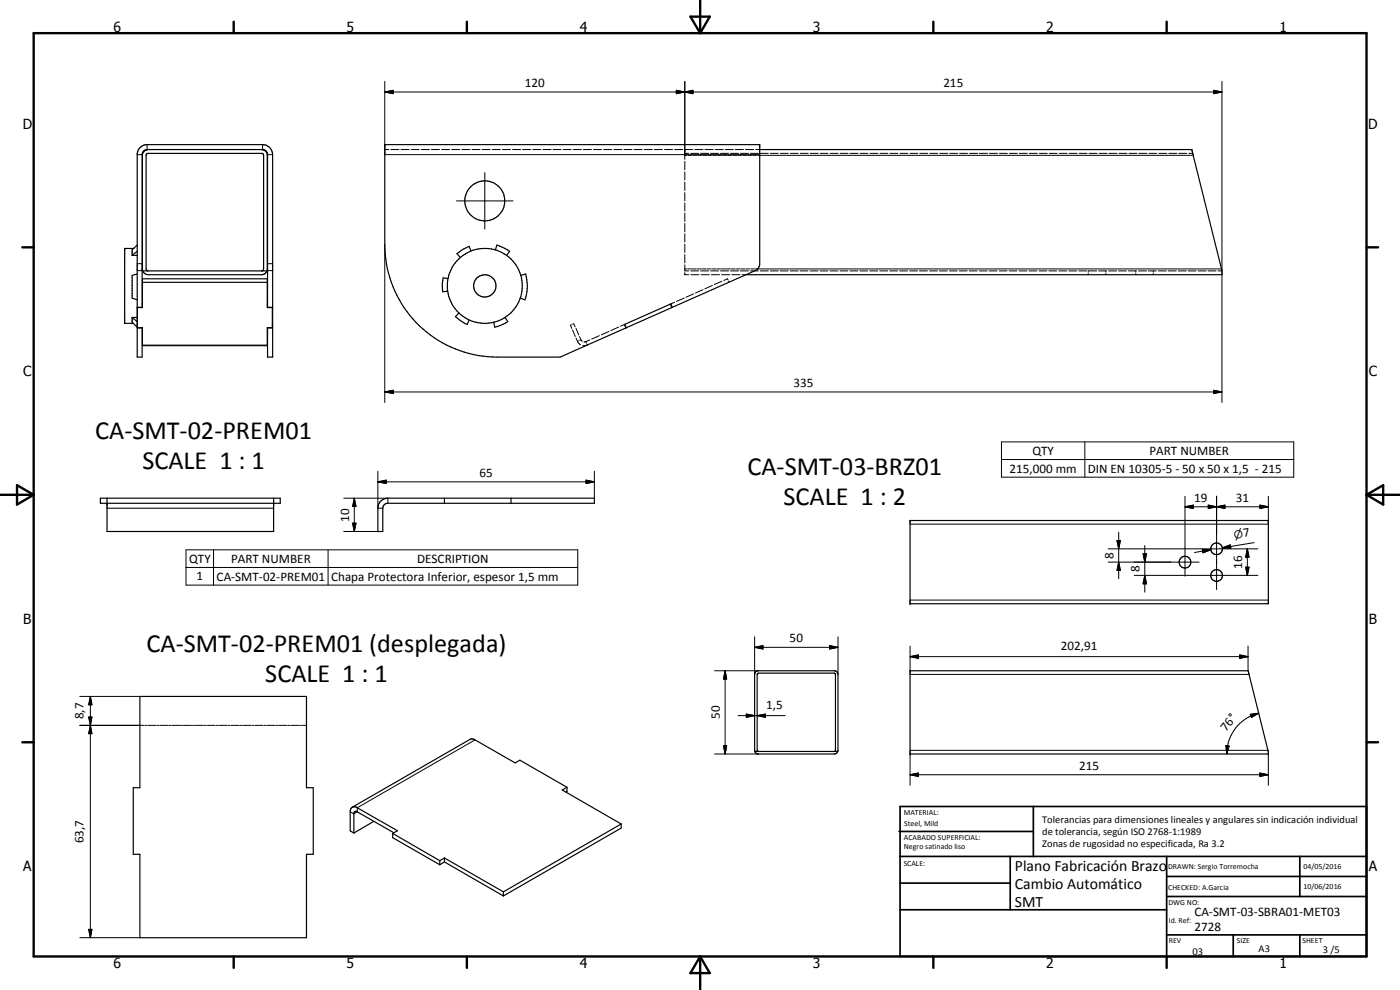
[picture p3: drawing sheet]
<svg xmlns="http://www.w3.org/2000/svg" width="420mm" height="297mm" viewBox="0 0 420 297" stroke-linecap="round" stroke-linejoin="round" font-family="sans-serif">
<g fill="none" stroke="#000" stroke-width=".35">
<path d="M44.4 44.9a1.8 1.8 0 0 0-1.7 1.4l.1 35M78.6 44.9a1.8 1.8 0 0 1 1.6 1.4l-.1 35M228 44.9h129.7l9 36.1v1.4h-142.8M39.7 76.6h1.5M40.2 74.5h-2.8v22.5h2.6M41.2 75.4l-1.5 1.2M41.2 73.5l-1.5 1.5v1.6M141.3 75.3l-.5-1.4-2.3 1.2-1.4 1 1 1.2M148.7 75l.4-1.5 2.4 1 1.4 .9-.9 1.2M152 76.6a11.3 11.3 0 0 1-.6 18.8 11.3 11.3 0 0 1-17-8M152 76.6a11.3 11.3 0 0 0-12.4-.4 11.3 11.3 0 0 0-5.2 11.2M39.7 95.2v1.5l1.5 1.5"/>
<path d="M39.7 95.2l1.5 1.3M39.7 95.2h1.5M41.2 92.2h1.5v-45.8l.4-1.1 1-.4 35 .1a1.29 1.29 0 0 1 1.2 1.1v46.1h1.5M41.2 98.4l1.5-.1v5.4h37.5v-5.4l1.6 .1M41.2 97.4h.1M41.2 82.2l-1.5 .4v6.9l1.5 .5M41.2 92.3h1.5v-8.6h37.5v8.6h1.5M42.7 98.3v8.8h-1.5v-61.1a3 3 0 0 1 2.9-2.6h34.7a3 3 0 0 1 3 3v60.7h-1.5v-8.8M42.7 91.2h.1M42.7 84.7h37.5M42.8 81.3h37.3M42.8 81.3l.5 .7 1.1 .4h34.2l1.1-.4 .4-.7"/>
<path d="M44.4 81.3l-.6-.6v-34.1l.6-.6h34.2l.4 .3 .1 34.4-.1 .3-.4 .3M80.2 91.2h.1M81.7 97.4h.1M81.7 92.2v6.1M134.4 83.6l-1.4-.2-.3 1.6 .2 2.5 1.5-.1M137.7 93.9l-1 1.1 2 1.6 1.5 .8 .6-1.4M151.6 95.2l.8 1.3-2.3 1.2-1.6 .5-.3-1.5M156.3 82.6l1.5-.4a13 13 0 0 1-.2 7.8l-1.5-.5M187.5 97.3l.4 1M187.9 98.3v.1M201.2 91.2l.4 1.1M201.6 92.3l-13.7 6"/>
<path d="M201.8 92.2l24.8-11 1-.8 .4-.9v-36.1h-112.5v30a33.7 33.7 0 0 0 33.8 33.7h18.8l19.8-8.7M201.8 92.2l-.5-1-13.9 6.2 .5 1M201.8 92.2l-.2 .1M30.1 149.5h54v1.5h-54zM32.1 149.5v10h50v-10M114.2 150.4l1-.7 1.2-.2h62v1.5h-62.3l-1 .6-.2 .6v7.3h-1.5v-7l.2-1.2zM133.4 149.5v1.5M153.4 149.5v1.5M273.1 156.2h107.4l.1 24.9h-107.5zM42 209h50v27.3h2v20h-2v25h-50v-25h-2v-20h2zM273.1 201.3h101.5l6 24.2v.7h-107.5zM374.6 201.3h.1"/>
<path d="M170.2 236.2v1.3l-.4 .2M170.2 236.2l-1.5 .8 17.7 10.2M170.2 236.2l-14.2-8.1-1.4 .8-12-6.9-1-.3-35.9 20.5M226.6 225.5l-.1-23.1 .4-.9 .7-.2h22.7l.8 .2 .4 .9-.1 23.1M226.6 225.5h24.8M226.6 225.5l.2 .4 .6 .3h23.2l.4-.1 .4-.6M227.5 225.5l-.3-.4v-22.7l.4-.4h22.7l.4 .2v23.1l-.2 .2M105.7 242.2h1.3l12.3 7.1-1.5 .8M105.7 242.2l-.6 1v6.1l1.1 .6M112.2 246.4l-6 3.5M117.8 250.1v1.2l14.2 8.2M117.8 250.1l14.2 8.1"/>
<path d="M118.2 249.9l-11.4-6.5-.4 .2-.2 .4v5.9M132 258.2v1.3M133.4 257.4v1.2M133.4 258.6l-1.4 .9M133.4 257.4l-1.4 .8M133.4 258.6l17.7 10.2M133.4 257.4l17.7 10.2M186.4 247.2v1.3l-35.3 20.3M186.4 247.2l-35.3 20.4M151.1 267.6v1.2"/>
<circle cx="145.5" cy="60.3" r="6"/>
<circle cx="145.5" cy="85.8" r="3.3"/>
<circle cx="355.6" cy="168.7" r="1.77"/>
<circle cx="365.1" cy="164.7" r="1.75"/>
<circle cx="365.1" cy="172.7" r="1.75"/>
</g>
<g fill="none" stroke="#000" stroke-width=".3">
<path d="M115.5 27.6l2.5-.5v1zM115.5 24.4v22h112.5M115.5 27.6h251.2M203 27.1l2.5 .5-2.5 .5zM205.5 27.6l2.5-.5v1zM205.5 24.4v23.4M364.3 27.1l2.4 .5-2.4 .5zM366.7 24.4v56.9h-1.2M41.2 46.4h1.5M44.1 43.4v1.5M78.8 43.4v1.5M80.3 46.4h1.5"/>
<path d="M115.5 44.9h1.2M117.3 44.9h2.4M120.3 44.9h2.5M123.4 44.9h2.4M126.4 44.9h2.5M129.5 44.9h2.4M132.5 44.9h2.4M135.6 44.9h2.4M138.6 44.9h2.4M141.6 44.9h2.5M144.7 44.9h2.4M145.5 51.8v16.9"/>
<path d="M147.7 44.9h2.4M150.8 44.9h2.4M153.8 44.9h2.4M156.8 44.9h2.5M159.9 44.9h2.4M162.9 44.9h2.5M166 44.9h2.4M169 44.9h2.4M172 44.9h2.5M175.1 44.9h2.4M178.1 44.9h2.4M181.2 44.9h2.4"/>
<path d="M184.2 44.9h2.4M187.2 44.9h2.5M190.3 44.9h2.4M193.3 44.9h2.5M196.4 44.9h2.4M199.4 44.9h2.4M202.5 44.9h2.4M205.5 44.9h2.4M205.5 46.6h.6M205.5 46h1.2M205.5 48.4v2.5M205.5 51.6v2.4"/>
<path d="M205.5 54.7v2.4M205.5 57.8v2.4M206.4 46.6h1.2M207.3 46h2.4M207.9 46.6h1.2M208.5 44.9h2.5M209.4 46.6h1.2M210.3 46h2.4M210.9 46.6h1.2M211.6 44.9h2.4M212.4 46.6h1.2M213.3 46h2.4"/>
<path d="M213.9 46.6h1.2M214.6 44.9h2.5M215.4 46.6h1.2M216.2 46h2.4M216.9 46.6h1.2M217.7 44.9h2.4M218.4 46.6h1.2M219.2 46h2.4M219.9 46.6h1.2M220.7 44.9h2.4M221.4 46.6h1.2M222.2 46h2.4"/>
<path d="M222.9 46.6h1.2M223.7 44.9h2.5M224.4 46.6h1.2M225.2 46h2.4M225.9 46.6h1.2M226.8 44.9h1.2M227.4 46.6h130.7M228.2 46h2.4M231.2 46h2.4M234.2 46h2.4M237.2 46h2.4M240.2 46h2.4"/>
<path d="M243.2 46h2.4M246.2 46h2.3M249.1 46h2.4M252.1 46h2.4M255.1 46h2.4M258.1 46h2.4M261.1 46h2.4M264.1 46h2.4M267.1 46h2.3M270.1 46h2.3M273.1 46h2.4M276 46h2.4"/>
<path d="M279 46h2.4M282 46h2.4M285 46h2.4M288 46h2.4M291 46h2.4M294 46h2.4M297 46h2.4M300 46h2.3M302.9 46h2.4M305.9 46h2.4M308.9 46h2.4M311.9 46h2.4"/>
<path d="M314.9 46h2.4M317.9 46h2.4M320.9 46h2.4M323.9 46h2.4M326.8 46h2.5M329.8 46h2.5M332.8 46h2.4M335.8 46h2.4M338.8 46h2.4M341.8 46h2.4M344.8 46h2.4M347.8 46h2.4"/>
<path d="M350.8 46h2.4M353.8 46h2.3M356.8 46h1.2M41.2 79.1h1.5M80.3 79.1h1.5M115.5 73.4v47.4M137 60.3h17M205.5 79.5v1.8h1.2M205.5 60.9v2.4M205.5 64v2.5M205.5 67.1v2.5M205.5 70.1v2.5"/>
<path d="M205.5 73.3v2.4M205.5 76.4v2.5M41.2 81.2h1.5M80.3 81.2h1.5M171.5 97.5l-.3 .1 .4 1M171.8 99l.9 2M171.9 97.3l.3-.1 .4 .9M172.9 98.6l.8 1.9M182.8 99.4l-2.3 1.1M185.7 98.1l-2.4 1.1M187.4 97.4l-1.1 .5M202.5 90.7l-1.2 .5"/>
<path d="M205.3 89.5l-2.3 .9M205.5 80.7h.6M205.5 81.8v.6h1.2M206.4 80.7h1.1M207.3 81.3h2.4M207.3 82.4h2.5M207.8 80.7h1.2M208.1 88.2l-2.2 1M209.3 80.7h1.2M210.3 81.3h2.4M210.4 82.4h2.5M210.7 80.7h1.2"/>
<path d="M211 86.9l-2.3 1M212.2 80.7h1.1M213.3 81.3h2.3M213.5 82.4h2.4M213.6 80.7h1.2M213.8 85.6l-2.3 1.1M215.1 80.7h1.2M216.2 81.3h2.4M216.6 80.7h1.2M216.6 82.4h2.4M216.6 84.4l-2.2 1M218 80.7h1.2"/>
<path d="M218.5 84l-.2-.3-1.1 .5M218.6 84.3l.2 .4M219.2 81.3h2.4M219.5 80.7h1.1M219.6 82.4h2.5M220.9 80.7h1.2M222.2 81.3h2.4M222.4 80.7h1.2M222.7 82.4h1.2M223.8 80.7h1.2M225.2 81.3h2.4M225.3 80.7h1.2"/>
<path d="M226.8 80.7h139.8M228.2 81.3h2.4M231.2 81.3h2.4M234.1 81.3h2.4M237.1 81.3h2.5M240.1 81.3h2.4M243.1 81.3h2.4M246.1 81.3h2.4M249.1 81.3h2.4M252.1 81.3h2.4M255 81.3h2.5M258.1 81.3h2.3"/>
<path d="M261 81.3h2.4M264 81.3h2.4M267 81.3h2.4M270 81.3h2.4M273 81.3h2.4M276 81.3h2.3M279 81.3h2.3M281.9 81.3h2.4M284.9 81.3h2.4M287.9 81.3h2.4M290.9 81.3h2.4M293.9 81.3h2.4"/>
<path d="M296.9 81.3h2.3M299.9 81.3h2.3M302.8 81.3h2.4M305.8 81.3h2.4M308.8 81.3h2.4M311.8 81.3h2.4M314.8 81.3h2.3M317.8 81.3h2.4M320.7 81.3h2.5M323.8 81.3h2.3M326.6 81.3v.4M326.6 82v.4"/>
<path d="M326.7 81.3h2.4M329.7 81.3h2.4M331.9 81.3v.4M331.9 82v.4M332.7 81.3h2.4M335.7 81.3h2.4M338.7 81.3h2.4M340.9 81.3v.4M340.9 82v.4M341.7 81.3h2.4M344.6 81.3h2.4M346.1 81.3v.4"/>
<path d="M346.1 82v.4M347.6 81.3h2.4M350.6 81.3h2.4M353.6 81.3h2.4M356.6 81.3h2.4M359.6 81.3h2.4M362.5 81.3h2.4M366.7 82.4v38.4M42.7 103.5h37.5M115.5 117.6l2.5-.5v1zM115.5 117.6h251.2M172.9 101.4l.4 1"/>
<path d="M173.3 102.4l.9 1M173.6 102.2l-.3 .2M173.9 101l.4 .9M174.3 101.9l-.3 .2M174.3 101.9l.4 .4M174.7 102.3v.1M175.8 102.5l.2 .4M175.8 102.5l-.6 .1M176.1 103.2l.2 .3-1.4 .2M177 102l-1.2 .5M179.9 100.7l-2.3 1M364.3 117.1l2.4 .5-2.4 .5z"/>
<path d="M300.6 132.6h87.7v10.6h-87.7zM300.6 137.9h87.7M325.6 132.6v10.6M32.1 152.5h50M103.2 149.5h13.2v1.5M103.2 159.5h10.2M105.8 157h1l-.5 2.5zM106.3 149.5l.5 2.5h-1zM106.3 149.5v10M113.4 144.6l2.5-.5v1zM113.4 141.4v11.1h1.5M113.4 144.6h65"/>
<path d="M175.9 144.1l2.5 .5-2.5 .5zM178.4 141.4v8.1M335.7 159.7v14M355.6 152.1l2.5-.5v1zM355.6 148.9v24M355.6 152.1h25M362.6 151.6l2.5 .5-2.5 .5zM362.6 151.6l5 1v-1l-5 1zM365.1 152.1l2.5-.5v1zM365.1 148.9v28M378.1 151.6l2.5 .5-2.5 .5zM380.6 148.9v8.4h-107.5"/>
<path d="M55.8 165h117.6v10.6h-117.6zM55.8 170.3h117.6M64.1 165v10.6M98.5 165v10.6M332.6 168.7h27.3M332.6 164.7h22.9M335.2 162.2h1l-.5 2.5zM335.7 168.7l.5 2.5h-1zM340.4 172.6h15.1M343.1 166.2h1l-.5 2.5zM343.6 172.6l.5 2.6h-1zM343.6 163.7v14"/>
<path d="M355.7 164.7h21.8M355.7 172.6h21.8M360.8 164.8l2.6 .2-2.4 .9zM363.4 165l-4.9 .8M366.8 164.4l2.4-.9 .2 1zM369.3 164l-2.5 .4M373.8 170.2h1.1l-.6 2.4zM374.3 164.7l.6 2.5h-1.1zM374.3 164.7v7.9M376.4 162.8l-9.6 1.6M226.5 194.2l2.5-.5v1zM226.5 194.2h25"/>
<path d="M226.5 191.1v11.3M249 193.7l2.5 .5-2.5 .5zM251.5 191.1v11.3M273.1 197l2.5-.5v1zM273.1 180h107.5M273.1 193.8v7.5M273.1 197h101.5M372.1 196.5l2.5 .5-2.5 .5zM374.6 193.8v7.5M23.9 217.6h19.3M23.9 209h18.1M26.6 215.1h1l-.5 2.5z"/>
<path d="M27.1 209l.5 2.5h-1zM27.1 217.6l.5 2.5h-1zM27.1 209v72.3M43.5 217.6h.6M44.4 217.6h2.4M47.1 217.6h.6M48 217.6h2.3M50.6 217.6h.6M51.5 217.6h2.4M54.2 217.6h.6M55.1 217.6h2.4M57.8 217.6h.6"/>
<path d="M58.7 217.6h2.3M61.3 217.6h.6M62.3 217.6h2.3M64.9 217.6h.6M65.8 217.6h2.4M68.5 217.6h.6M69.4 217.6h2.4M72 217.6h.7M72.9 217.6h2.4M75.6 217.6h.6M76.5 217.6h2.4M79.2 217.6h.6"/>
<path d="M80.1 217.6h2.4M82.8 217.6h.6M83.6 217.6h2.5M86.3 217.6h.6M87.2 217.6h2.4M89.9 217.6h.6M90.8 217.6h1.2M214.4 201.3h13.2M217.6 201.3l.5 2.5h-1zM217.6 201.3v24.9M221.5 214.7h14.2M224 214.2l2.5 .5-2.5 .5z"/>
<path d="M227.2 214.7l2.5-.5v1zM273.1 202.4h101.8M375.2 214.3l2.5-.3-2.1 1.3zM377.7 214a12.7 12.7 0 0 0-8.2 6.6l-.4 .8a11.9 11.9 0 0 0-.9 4.8M142.6 222l-35.4 20.4v1.2l-1 .6-1.1-.6M214.4 226.2h13.2M217.1 223.7h1l-.5 2.5zM273.1 232.5l2.5-.6v1.1zM273.1 225.1h107.4M273.1 232.5h107.5M273.1 226.2v9.4M367.9 223.7l1 .1-.7 2.4z"/>
<path d="M378.1 231.9l2.5 .6-2.5 .5zM380.6 226.2v9.4M26.6 278.8h1l-.5 2.5zM23.9 281.3h18.1"/>
</g>
<g fill="#000">
<circle cx="37.4" cy="74.5" r=".18"/>
<circle cx="32.1" cy="151" r=".18"/>
<circle cx="82.1" cy="151" r=".18"/>
<circle cx="273.1" cy="181.1" r=".18"/>
<circle cx="273.1" cy="226.2" r=".18"/>
<circle cx="380.6" cy="226.2" r=".18"/>
</g>
<g fill="none" stroke="#000" stroke-width=".71">
<path d="M10.1 9.9h400v277.1h-400zM70.1 6.5v3.4M140.1 6.5v3.4M207.2 5h5.8l-2.9 4.9zM210.1 0v9.9M280.1 6.5v3.4M350.1 6.5v3.4M6.7 74.2h3.4M410.1 74.2h3.5M.1 148.5h10M5.1 145.6l5 2.9-5 2.9zM410.1 148.5h10"/>
<path d="M410.1 148.5l5-2.9v5.8zM6.7 222.7h3.4M410.1 222.7h3.5M70.1 287v3.4M140.1 287v3.4M210.1 287v10M210.1 287l2.9 5h-5.8zM280.1 287v3.4M350.1 287v3.4"/>
</g>
<g fill="none" stroke="#000" stroke-width=".51">
<path d="M269.8 249.5h40.3M270.1 242h140v45h-140zM270.1 257h140M303.2 257v16M310.1 242v15M350.1 257v30M390.1 257v12M270.1 265h33.1M270.1 273h80M350.1 269h60M350.1 263h60M350.1 280.5h60"/>
<path d="M370.1 280.5v6.5M390.1 280.5v6.5"/>
</g>
<g fill="#000">
<path d="M115.5 27.6l2.5-.5v1zM203 27.1l2.5 .5-2.5 .5zM205.5 27.6l2.5-.5v1zM364.3 27.1l2.4 .5-2.4 .5zM115.5 117.6l2.5-.5v1zM364.3 117.1l2.4 .5-2.4 .5zM105.8 157h1l-.5 2.5zM106.3 149.5l.5 2.5h-1zM113.4 144.6l2.5-.5v1zM175.9 144.1l2.5 .5-2.5 .5zM355.6 152.1l2.5-.5v1zM362.6 151.6l2.5 .5-2.5 .5z"/>
<path d="M365.1 152.1l2.5-.5v1zM378.1 151.6l2.5 .5-2.5 .5zM335.2 162.2h1l-.5 2.5zM335.7 168.7l.5 2.5h-1zM343.1 166.2h1l-.5 2.5zM343.6 172.6l.5 2.6h-1zM360.8 164.8l2.6 .2-2.4 .9zM366.8 164.4l2.4-.9 .2 1zM373.8 170.2h1.1l-.6 2.4zM374.3 164.7l.6 2.5h-1.1zM226.5 194.2l2.5-.5v1zM249 193.7l2.5 .5-2.5 .5z"/>
<path d="M273.1 197l2.5-.5v1zM372.1 196.5l2.5 .5-2.5 .5zM26.6 215.1h1l-.5 2.5zM27.1 209l.5 2.5h-1zM217.6 201.3l.5 2.5h-1zM224 214.2l2.5 .5-2.5 .5zM227.2 214.7l2.5-.5v1zM375.2 214.3l2.5-.3-2.1 1.3zM27.1 217.6l.5 2.5h-1zM217.1 223.7h1l-.5 2.5zM273.1 232.5l2.5-.6v1.1zM367.9 223.7l1 .1-.7 2.4z"/>
<path d="M378.1 231.9l2.5 .6-2.5 .5zM26.6 278.8h1l-.5 2.5z"/>
</g>
<g font-size="7.9">
<text x="28.6" y="131.8">CA-SMT-02-PREM01</text>
<text x="42.7" y="140.8">SCALE 1 : 1</text>
<text x="224.4" y="142.6">CA-SMT-03-BRZ01</text>
<text x="235.2" y="151.6">SCALE 1 : 2</text>
<text x="44" y="195.7">CA-SMT-02-PREM01 (desplegada)</text>
<text x="79.6" y="204.8">SCALE 1 : 1</text>
</g>
<g font-size="4.7">
<text x="304.6" y="261.2">Plano Fabricación Brazo</text>
<text x="304.6" y="266.6">Cambio Automático</text>
<text x="304.6" y="272">SMT</text>
</g>
<g font-size="4.2">
<text x="34" y="9.6">6</text>
<text x="104" y="9.6">5</text>
<text x="174" y="9.6">4</text>
<text x="244" y="9.6">3</text>
<text x="314" y="9.6">2</text>
<text x="384" y="9.6">1</text>
<text x="6.8" y="38.7">D</text>
<text x="410.6" y="38.7">D</text>
<text x="7" y="112.9">C</text>
<text x="410.8" y="112.9">C</text>
<text x="7" y="187.1">B</text>
<text x="410.8" y="187.1">B</text>
<text x="7" y="261.4">A</text>
<text x="410.8" y="261.4">A</text>
<text x="34" y="290.4">6</text>
<text x="104" y="290.4">5</text>
<text x="174" y="290.4">4</text>
<text x="244" y="290.4">3</text>
<text x="314" y="290.4">2</text>
<text x="384" y="290.4">1</text>
</g>
<g font-size="3.9">
<text x="157.6" y="26.1">120</text>
<text x="283.2" y="26.1">215</text>
<text x="238.1" y="116">335</text>
<text x="309.8" y="136.5">QTY</text>
<text x="345" y="136.5">PART NUMBER</text>
<text x="143.9" y="143">65</text>
<text x="303" y="141.9">215,000 mm</text>
<text x="326.5" y="141.9">DIN EN 10305-5 - 50 x 50 x 1,5 - 215</text>
<text x="358.4" y="150.5">19</text>
<text x="370.9" y="150.5">31</text>
<text x="104.8" y="156.5" transform="rotate(-90 104.8 156.5)">10</text>
<text x="373.3" y="161.2" transform="rotate(-9 373.3 161.2)">7</text>
<text x="334.2" y="167.7" transform="rotate(-90 334.2 167.7)">8</text>
<text x="56.8" y="168.9">QTY</text>
<text x="69.3" y="168.9">PART NUMBER</text>
<text x="125.2" y="168.9">DESCRIPTION</text>
<text x="342" y="171.7" transform="rotate(-90 342 171.7)">8</text>
<text x="372.8" y="170.7" transform="rotate(-90 372.8 170.7)">16</text>
<text x="59" y="174.2">1</text>
<text x="65" y="174.2">CA-SMT-02-PREM01</text>
<text x="99.4" y="174.3">Chapa Protectora Inferior, espesor 1,5 mm</text>
<text x="237" y="192.7">50</text>
<text x="318.4" y="195">202,91</text>
<text x="25" y="215.8" transform="rotate(-90 25 215.8)">8,7</text>
<text x="216.1" y="215.8" transform="rotate(-90 216.1 215.8)">50</text>
<text x="229.9" y="212.6">1,5</text>
<text x="368" y="219.6" transform="rotate(-52 368 219.6)">76°</text>
<text x="323.9" y="230.9">215</text>
<text x="25" y="253" transform="rotate(-90 25 253)">63,7</text>
<text x="358.5" y="275">CA-SMT-03-SBRA01-MET03</text>
<text x="358.5" y="279.4">2728</text>
</g>
<text font-size="3.3" x="370.5" y="161.6" transform="rotate(-9 370.5 161.6)">⌀</text>
<g font-size="3.1">
<text x="312.7" y="246.8">Tolerancias para dimensiones lineales y angulares sin indicación individual</text>
<text x="312.7" y="250.4">de tolerancia, según ISO 2768-1:1989</text>
<text x="312.7" y="254">Zonas de rugosidad no especificada, Ra 3.2</text>
<text x="357.9" y="286.4">03</text>
<text x="377.7" y="285.6">A3</text>
<text x="397" y="285.9">3 /5</text>
</g>
<g font-size="2.4">
<text x="271.2" y="244.4">MATERIAL:</text>
<text x="271.3" y="252">ACABADO SUPERFICIAL:</text>
<text x="271.4" y="247.9">Steel, Mild</text>
<text x="271.3" y="254.6">Negro satinado liso</text>
<text x="271.2" y="259.7">SCALE:</text>
<text x="350.6" y="260.8">DRAWN: Sergio Torremocha</text>
<text x="391.2" y="260.6">04/05/2016</text>
<text x="350.6" y="267">CHECKED: A.Garcia</text>
<text x="391.2" y="266.7">10/06/2016</text>
<text x="350.6" y="271.4">DWG NO:</text>
<text x="350.8" y="276.9">Id. Ref:</text>
<text x="350.8" y="282.8">REV</text>
<text x="371.2" y="282.9">SIZE</text>
<text x="390.9" y="282.9">SHEET</text>
</g>
</svg>
